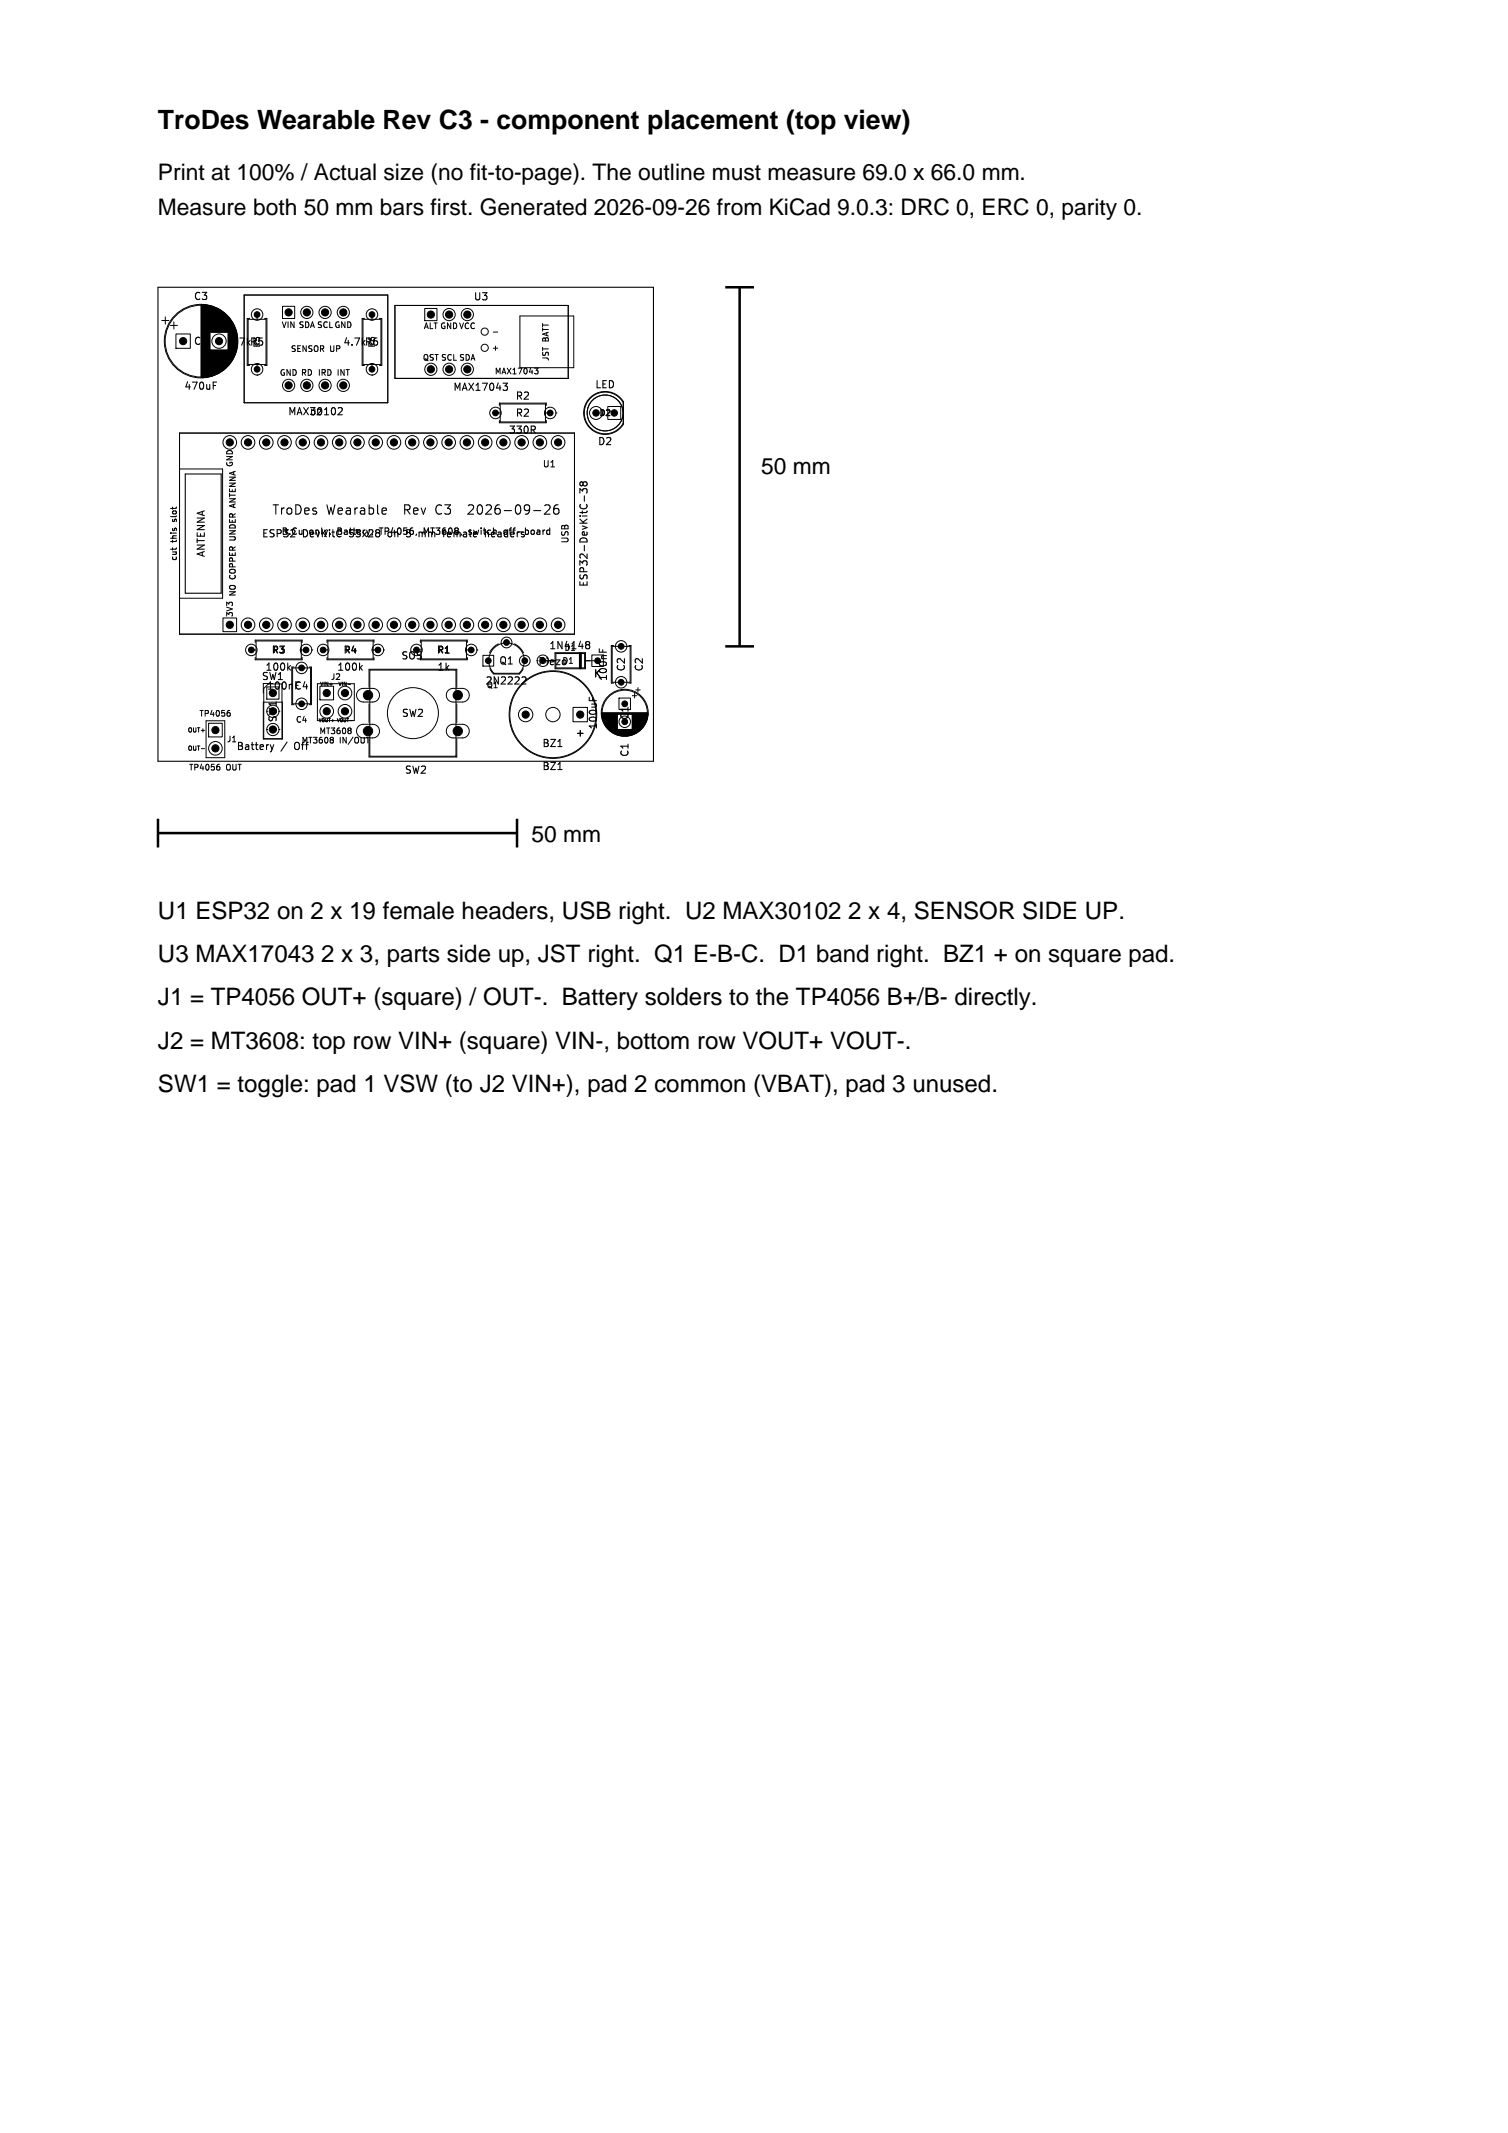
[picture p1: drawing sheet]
<svg xmlns="http://www.w3.org/2000/svg" width="210mm" height="297mm" viewBox="0 0 210 297" stroke-linecap="round" stroke-linejoin="round" font-family="sans-serif">
<g fill="none" stroke="#000" stroke-width=".15">
<path d="M22 40h69v66h-69zM29.7 53.7h.3M29.7 53.2h.5M47.2 56.8h.4l.1 .2-.7 .8h.7M70 53.4h.7l-.4 .3 .3 .1 .1 .4-.2 .2h-.3M74.2 59.8l.3 .5M74.5 59.4v.4M24 76.3v.3M24.6 76.3l-.1 .1M25.8 66h5v16.6h-5zM32.5 70.2v.4M32.8 70.2l-.8 .2 .8 .3"/>
<path d="M52.8 73.5h.5M53.6 70.7l.2 .1v.2l-.6 .2M53.8 71.5l-.2 .1M58.4 74.1h.2l.2 .1M58.8 74.2v.6M58.9 74.1l-.1 .1M59.7 73.5l-.3 .7-.3-.7v.9M65.7 70.3h-.3l-.2 .1M65.9 70.9l-.7 .7h.8M71.2 73.5l-.1 .1M75.9 70.4l.1-.1h.4l.1 .1 .1 .3-.1 .2-.7 .7h.8M77.7 70.3a.51 .51 0 0 0-.6 .6v.4l.1 .2 .4 .1 .2-.1v-.5l-.1-.1-.4-.1-.2 .2"/>
<path d="M80.8 68.7v-.7l.3 .4 .1-.3h.5l.1 .1-.1 .5M81.2 67.3l-.2-.2-.2 .2v.2l.1 .2 .3-.2M81.2 67.3l.2-.2h.3l.1 .2v.2l-.2 .2h-.2l-.2-.2M81.2 67.3v.2M81.4 69v.8M40.2 92.9l.3 .4M40.5 92.7l-.4 .3M50.2 92.9l.3 .4M50.5 92.7l-.4 .3M72.7 94.3l.4-.1 .2 .3-.7 .7h.7M81.6 89.7l.1 .1M81.6 89.4l.3-.1 .2 .1v.2l-.2 .2"/>
<path d="M81.7 89.8h-.1M81.7 89.8h.2M81.9 89.8l.2 .2v.2l-.2 .1h-.3M82.1 97.1v.5M82.5 97.2v.4M83.5 90.3v.5M83.9 90.5v.3M37.6 103.7l.3 .7M37.9 104.4l-.3 .3M38.1 103.7l-.2 .7M77.7 107.2h.6M77.7 104h.6"/>
</g>
<g fill="none" stroke="#000" stroke-width=".14">
<path d="M22.5 44.6h1M23 44.1v1M23.7 45.3h1M24.2 44.8v1M24.5 46.5h2v2h-2zM28 42.4v10.2M28.1 42.4v10.2M28.2 42.4v10.2M28.3 42.4v10.2M28.4 42.4v10.2M28.5 42.4v10.2M28.6 42.4v10.1"/>
<path d="M28.6 42.5v10M28.7 42.5v10M28.8 42.5v10M28.9 42.5v10M29 42.5v10M29.1 42.5v10M29.2 42.6v9.8M29.3 42.6v3.7M29.3 48.7v3.7M29.4 42.6v3.7M29.4 48.7v3.7M29.5 42.6v3.7"/>
<path d="M29.5 48.7v3.7M29.5 48.7v3.6M29.6 42.7v3.6M29.6 48.7v3.6M29.7 42.7v3.6M29.7 48.7v3.6M29.8 42.7v3.6M29.8 48.7v3.6M29.8 42.8v3.5M29.8 48.7v3.5M29.9 42.8v3.5M29.9 48.7v3.5"/>
<path d="M30 42.8v3.5M30 48.7v3.5M30.1 42.9v3.4M30.1 48.7v3.4M30.2 42.9v3.4M30.2 48.7v3.4M30.3 43v3.3M30.3 48.7v3.3M30.4 43v3.3M30.4 48.7v3.3M30.5 43.1v3.2M30.5 48.7v3.2"/>
<path d="M30.6 43.1v3.2M30.6 48.7v3.2M30.6 43.2v3.1M30.6 48.7v3.1M30.7 43.2v3.1M30.7 48.7v3.1M30.8 43.2v3.1M30.8 48.7v3.1M30.8 43.3v3M30.8 48.7v3M30.9 43.3v3M30.9 48.7v3"/>
<path d="M31 43.4v2.9M31 48.7v2.9M31.1 43.4v2.9M31.1 48.7v2.8M31.1 43.5v2.8M31.2 43.5v2.8M31.2 48.7v2.8M31.2 43.6v2.7M31.2 48.7v2.7M31.3 43.6v2.7M31.3 48.7v2.7M31.4 43.7v2.6"/>
<path d="M31.4 48.7v2.6M31.5 43.8v2.5M31.5 48.7v2.5M31.6 43.9v2.4M31.6 48.7v2.4M31.7 44v2.3M31.7 48.7v2.3M31.8 44.1v6.8M31.8 44.2v6.6M31.9 44.2v6.6M32 44.3v6.4M32 44.4v6.2"/>
<path d="M32.1 44.4v6.2M32.1 44.5v6M32.2 44.6v5.8M32.2 44.7v5.6M32.3 44.7v5.6M32.3 44.8v5.4M32.4 44.9v5.2M32.4 45v5M32.5 45.1v4.8M32.6 45.2v4.6M32.6 45.3v4.4M32.6 45.4v4.2"/>
<path d="M32.7 45.5v4M32.7 45.6v3.8M32.8 45.7v3.6M32.8 45.8v3.4M32.8 45.9v3.2M32.9 46v3M32.9 46.1v2.8M33 46.3v2.4M33 46.4v2.2M33 46.6v1.8M34 41.1h20v15h-20zM34.6 44.5h2.5v6.3h-2.5z"/>
<path d="M34.8 44.3h-.4v6.6h.4M35.8 50.6h.1M35.8 52.2h.1M35.8 43.8v.7M35.8 50.8v.6M35.8 50.6a.8 .8 0 0 0-.8 .8 .8 .8 0 0 0 .8 .8M35.8 50.6a.8 .8 0 0 1 .8 .8 .8 .8 0 0 1-.8 .8M36.8 44.3h.4v6.6h-.4M39.3 42.6h1.7v1.7h-1.7zM50.6 44.5h2.5v6.3h-2.5zM50.8 44.3h-.4v6.6h.4M51.8 50.6h.1"/>
<path d="M51.8 52.2h.1M51.8 43.8v.7M51.8 50.8v.6M51.8 50.6a.8 .8 0 0 0-.8 .8 .8 .8 0 0 0 .8 .8M51.8 50.6a.8 .8 0 0 1 .8 .8 .8 .8 0 0 1-.8 .8M52.8 44.3h.4v6.6h-.4M55 42.5h24.1v10.2h-24.1zM59.2 42.9h1.7v1.7h-1.7zM68.7 46.2h.6M69 57.5h.7M69.5 56.5v-.4h6.6v.4M69.5 58.5v.4h6.6v-.4"/>
<path d="M69.7 56.2h6.3v2.5h-6.3zM72.4 44h7.5v7.2h-7.5zM74.4 51.3h.5l-.2 .3h.2v.3l-.1 .2h-.2M75.8 57.5h.1M75.8 57.5a.8 .8 0 0 0 .8 .8 .8 .8 0 0 0 .8-.8M75.8 57.5a.8 .8 0 0 1 .8-.8 .8 .8 0 0 1 .8 .8M76 57.5h.6M77.4 57.5h.1M82.1 55.4a2.99 2.99 0 0 1 4.7 .6v3a2.99 2.99 0 0 1-4.4 .9 2.99 2.99 0 0 1-.3-4.5zM82.2 55.5a2.9 2.9 0 0 1 4.6 .5v3a2.9 2.9 0 0 1-4.3 .8 2.9 2.9 0 0 1-.3-4.3zM84.6 56.6h1.8v1.8h-1.8zM25 60.3h55v28h-55z"/>
<path d="M25 65.3h6v18h-6M31.1 86h1.9v1.9h-1.9zM31.8 99.2l.3 .2-.1 .2-.2 .1M31.8 98.9h.2M35 90.5h.7M35.5 89.5v-.4h6.6v.4M35.5 91.5v.4h6.6v-.4M35.7 89.2h6.3v2.5h-6.3zM36.7 95.2v1.3M36.7 97.8h2.6v5.1h-2.6zM37.2 95.6h1.7v1.7h-1.7zM37.2 99h.1"/>
<path d="M39.3 95.2v7.6h-2.6v-6.9M40.8 93h2.5v5h-2.5zM40.9 92.9h-.3v5.2h.3M41.8 90.5a.8 .8 0 0 0 .8 .8 .8 .8 0 0 0 .8-.8M41.8 90.5a.8 .8 0 0 1 .8-.8 .8 .8 0 0 1 .8 .8M41.8 90.5h.1M42 90.5h.6M43.1 92.9h.3v5.2h-.3M43.4 90.5h.1M44.2 95.2h5.1v5.1h-5.1zM44.6 95.5h1.9v1.9h-1.9zM45 90.5h.7"/>
<path d="M45.5 89.5v-.4h6.6v.4M45.5 91.5v.4h6.6v-.4M45.7 89.2h6.3v2.5h-6.3zM48.4 95.3h.4M49.9 96.1l.5-.2h1.5a.95 .95 0 0 1 1 .9 .95 .95 0 0 1-1 .9h-1.3a.95 .95 0 0 1-.9-.5 .95 .95 0 0 1 .2-1.1zM51.4 95.7v-2.5h12.2v2.5M51.4 98v2.6M51.5 93.3h12v12h-12zM51.8 90.5a.8 .8 0 0 0 .8 .8 .8 .8 0 0 0 .8-.8M51.8 90.5a.8 .8 0 0 1 .8-.8 .8 .8 0 0 1 .8 .8M51.8 90.5h.1M52 90.5h.6"/>
<path d="M53.4 90.5h.1M58 90.5h.7M58.5 89.5v-.4h6.6v.4M58.7 89.2h6.3v2.5h-6.3zM62.4 96.1l.5-.2h1.5a.95 .95 0 0 1 .9 .9 .95 .95 0 0 1-.9 .9h-1.3a.95 .95 0 0 1-.9-.5 .95 .95 0 0 1 .2-1.1zM63.6 98v2.6M64.8 90.5h.1M64.8 90.5a.8 .8 0 0 0 .8 .8 .8 .8 0 0 0 .8-.8M64.8 90.5a.8 .8 0 0 1 .8-.8 .8 .8 0 0 1 .8 .8M65 90.5h.6M65.1 91.5v.4h-6.6M66.4 90.5h.1"/>
<path d="M67.3 91.2h1.5v1.5h-1.5zM68.2 93.1l.5 .8 3.6-.1 .6-.7M68.8 90.2a2.48 2.48 0 0 1 3.5 0 2.48 2.48 0 0 1 0 3.5l-3.5 .1a2.48 2.48 0 0 1 0-3.6zM69.4 89.6a2.61 2.61 0 0 0-1.2 1.3M71.6 89.6a2.6 2.6 0 0 1 1.3 1.3M74.8 92a.8 .8 0 0 1 .8-.8 .8 .8 0 0 1 .8 .8M77.3 90.9h4.2v2.2h-4.2zM77.4 91h4v2h-4zM79.8 98.5h2v2h-2zM80.7 90.9v2.2M80.8 90.9v2.2M80.9 91v2"/>
<path d="M80.9 90.9v2.2M81.4 92h1.8M82.4 91.2h1.6v1.6h-1.6zM83.8 99.2h6.4M83.8 99.3h6.4M83.8 99.4h6.4M83.8 99.5h2.2M83.8 99.6h2.2M83.8 99.7h2.2M83.8 99.8h2.2M83.8 99.9h2.2M83.9 100h2.1"/>
<path d="M85.3 90h2.5v5h-2.5zM85.4 89.9h-.3v5.2h.3M86.2 97.2h1.6v1.6h-1.6zM87.6 89.9h.3v5.2h-.3M88 99.5h2.2M88 99.6h2.2M88 99.7h2.2M88 99.8h2.2M88 99.9h2.2M88 100h2.2M88.1 96.9h.6M88.4 96.6v.6"/>
<path d="M88.5 96.1h.7M88.8 95.7v.7M28 104.2h.5M28.7 100.4h2.6v5.1h-2.6zM29.1 100.7h1.9v1.9h-1.9zM30.3 106.7l.3 .2v.2l-.3 .1M30.4 106.4h.2M37.2 101.6h.1M37.2 101.6a.85 .85 0 0 0 .8 .8 .85 .85 0 0 0 .8-.8M37.2 101.6a.85 .85 0 0 1 .8-.9 .85 .85 0 0 1 .8 .9M38.9 101.6h.1M46.4 102.7v.2l-.1 .1 .1 .3-.1 .2"/>
<path d="M48.8 101.4l.1 .1-.1 .2 .1 .3-.1 .2M49.9 101.1l.5-.2h1.5a.95 .95 0 0 1 1 .9 .95 .95 0 0 1-1 .9h-1.3a.95 .95 0 0 1-.9-.5 .95 .95 0 0 1 .2-1.1zM51 102.7h.5M51.4 102.9v2.5h12.2v-2.5M62.4 101.1l.5-.2h1.5a.95 .95 0 0 1 .9 .9 .95 .95 0 0 1-.9 .9h-1.3a.95 .95 0 0 1-.9-.5 .95 .95 0 0 1 .2-1.1zM83.9 100.1h2.1M83.9 100.2h2.1M83.9 100.3h2.1M84 100.3h2M84 100.4h2M84 100.5h2M84 100.6h2"/>
<path d="M84.1 100.6h1.9M84.1 100.7h1.9M84.1 100.8h1.9M84.2 100.8h1.8M84.2 100.9h1.8M84.3 101h1.7M84.3 101.1h1.7M84.4 101.1h1.6M84.4 101.2h1.6M84.5 101.3h1.5M84.6 101.4h1.4M84.6 101.5h1.4"/>
<path d="M84.7 101.5h1.3M84.7 101.6h4.6M84.8 101.6h4.4M84.8 101.7h4.4M84.9 101.7h4.2M85 101.8h4M85.1 101.9h3.8M85.2 101.9h3.6M85.2 102h3.6M85.3 102h3.4M85.4 102.1h3.3M85.4 102.1h3.2"/>
<path d="M85.5 102.1h3M85.6 102.2h2.8M85.7 102.2h2.7M85.7 102.3h2.6M85.8 102.3h2.4M85.9 102.3h2.2M86.1 102.4h1.8M86.2 102.4h1.6M86.4 102.5h1.2M86.6 102.5h.8M88 100h2.1M88 100.1h2.1"/>
<path d="M88 100.2h2.1M88 100.3h2.1M88 100.3h2M88 100.4h2M88 100.5h2M88 100.6h2M88 100.6h1.9M88 100.7h1.9M88 100.8h1.9M88 100.8h1.8M88 100.9h1.8M88 101h1.7"/>
<path d="M88 101.1h1.7M88 101.1h1.6M88 101.2h1.6M88 101.3h1.5M88 101.4h1.5M88 101.4h1.4M88 101.5h1.4M88 101.5h1.3"/>
<circle cx="28" cy="47.5" r="5.1"/>
<circle cx="28" cy="47.5" r="5"/>
<circle cx="30.5" cy="47.5" r="1"/>
<circle cx="35.8" cy="43.8" r=".8"/>
<circle cx="40.2" cy="53.7" r=".85"/>
<circle cx="42.7" cy="53.7" r=".85"/>
<circle cx="42.7" cy="43.5" r=".85"/>
<circle cx="45.3" cy="43.5" r=".85"/>
<circle cx="45.3" cy="53.7" r=".85"/>
<circle cx="47.8" cy="53.7" r=".85"/>
<circle cx="47.8" cy="43.5" r=".85"/>
<circle cx="51.8" cy="43.8" r=".8"/>
<circle cx="60" cy="51.4" r=".85"/>
<circle cx="62.5" cy="43.8" r=".85"/>
<circle cx="62.5" cy="51.4" r=".85"/>
<circle cx="65.1" cy="43.8" r=".85"/>
<circle cx="65.1" cy="51.4" r=".85"/>
<circle cx="67.5" cy="48.4" r=".5"/>
<circle cx="67.5" cy="46.2" r=".5"/>
<circle cx="69" cy="57.5" r=".8"/>
<circle cx="83" cy="57.5" r=".9"/>
<circle cx="84.3" cy="57.5" r="2.5"/>
<circle cx="32" cy="61.6" r=".95"/>
<circle cx="34.5" cy="61.6" r=".95"/>
<circle cx="37.1" cy="61.6" r=".95"/>
<circle cx="39.6" cy="61.6" r=".95"/>
<circle cx="42.2" cy="61.6" r=".95"/>
<circle cx="44.7" cy="61.6" r=".95"/>
<circle cx="47.2" cy="61.6" r=".95"/>
<circle cx="49.8" cy="61.6" r=".95"/>
<circle cx="52.3" cy="61.6" r=".95"/>
<circle cx="54.9" cy="61.6" r=".95"/>
<circle cx="57.4" cy="61.6" r=".95"/>
<circle cx="59.9" cy="61.6" r=".95"/>
<circle cx="62.5" cy="61.6" r=".95"/>
<circle cx="65" cy="61.6" r=".95"/>
<circle cx="67.6" cy="61.6" r=".95"/>
<circle cx="70.1" cy="61.6" r=".95"/>
<circle cx="72.6" cy="61.6" r=".95"/>
<circle cx="75.2" cy="61.6" r=".95"/>
<circle cx="77.7" cy="61.6" r=".95"/>
<circle cx="34.5" cy="87" r=".95"/>
<circle cx="35" cy="90.5" r=".8"/>
<circle cx="37.1" cy="87" r=".95"/>
<circle cx="38" cy="99" r=".85"/>
<circle cx="39.6" cy="87" r=".95"/>
<circle cx="42" cy="98" r=".8"/>
<circle cx="42" cy="93" r=".8"/>
<circle cx="42.2" cy="87" r=".95"/>
<circle cx="44.7" cy="87" r=".95"/>
<circle cx="45" cy="90.5" r=".8"/>
<circle cx="45.5" cy="99" r=".95"/>
<circle cx="47.2" cy="87" r=".95"/>
<circle cx="48" cy="96.5" r=".95"/>
<circle cx="48" cy="99" r=".95"/>
<circle cx="49.8" cy="87" r=".95"/>
<circle cx="52.3" cy="87" r=".95"/>
<circle cx="54.9" cy="87" r=".95"/>
<circle cx="57.4" cy="87" r=".95"/>
<circle cx="57.5" cy="99.3" r="3.6"/>
<circle cx="58" cy="90.5" r=".8"/>
<circle cx="59.9" cy="87" r=".95"/>
<circle cx="62.5" cy="87" r=".95"/>
<circle cx="65" cy="87" r=".95"/>
<circle cx="67.6" cy="87" r=".95"/>
<circle cx="70.1" cy="87" r=".95"/>
<circle cx="70.5" cy="89.5" r=".75"/>
<circle cx="72.6" cy="87" r=".95"/>
<circle cx="73.1" cy="92" r=".75"/>
<circle cx="73.2" cy="99.5" r="1"/>
<circle cx="75.2" cy="87" r=".95"/>
<circle cx="77" cy="99.5" r="6"/>
<circle cx="77" cy="99.5" r="6.1"/>
<circle cx="77" cy="99.5" r="1"/>
<circle cx="77.7" cy="87" r=".95"/>
<circle cx="86.5" cy="90" r=".8"/>
<circle cx="86.5" cy="95" r=".8"/>
<circle cx="87" cy="99.2" r="3.3"/>
<circle cx="87" cy="99.2" r="3.1"/>
<circle cx="30" cy="104.2" r=".95"/>
<circle cx="87" cy="100.5" r=".8"/>
</g>
<g fill="#000" stroke="#000" stroke-width=".14">
<circle cx="25.5" cy="47.5" r=".5"/>
<circle cx="30.5" cy="47.5" r=".5"/>
<circle cx="35.8" cy="51.4" r=".4"/>
<circle cx="35.8" cy="43.8" r=".4"/>
<circle cx="40.2" cy="43.5" r=".5"/>
<circle cx="40.2" cy="53.7" r=".5"/>
<circle cx="42.7" cy="43.5" r=".5"/>
<circle cx="42.7" cy="53.7" r=".5"/>
<circle cx="45.3" cy="43.5" r=".5"/>
<circle cx="45.3" cy="53.7" r=".5"/>
<circle cx="47.8" cy="53.7" r=".5"/>
<circle cx="47.8" cy="43.5" r=".5"/>
<circle cx="51.8" cy="43.8" r=".4"/>
<circle cx="51.8" cy="51.4" r=".4"/>
<circle cx="60" cy="51.4" r=".5"/>
<circle cx="60" cy="43.8" r=".5"/>
<circle cx="62.5" cy="43.8" r=".5"/>
<circle cx="62.5" cy="51.4" r=".5"/>
<circle cx="65.1" cy="51.4" r=".5"/>
<circle cx="65.1" cy="43.8" r=".5"/>
<circle cx="69" cy="57.5" r=".4"/>
<circle cx="76.6" cy="57.5" r=".4"/>
<circle cx="83" cy="57.5" r=".45"/>
<circle cx="85.5" cy="57.5" r=".45"/>
<circle cx="32" cy="61.6" r=".5"/>
<circle cx="34.5" cy="61.6" r=".5"/>
<circle cx="37.1" cy="61.6" r=".5"/>
<circle cx="39.6" cy="61.6" r=".5"/>
<circle cx="42.2" cy="61.6" r=".5"/>
<circle cx="44.7" cy="61.6" r=".5"/>
<circle cx="47.2" cy="61.6" r=".5"/>
<circle cx="49.8" cy="61.6" r=".5"/>
<circle cx="52.3" cy="61.6" r=".5"/>
<circle cx="54.9" cy="61.6" r=".5"/>
<circle cx="57.4" cy="61.6" r=".5"/>
<circle cx="59.9" cy="61.6" r=".5"/>
<circle cx="62.5" cy="61.6" r=".5"/>
<circle cx="65" cy="61.6" r=".5"/>
<circle cx="67.6" cy="61.6" r=".5"/>
<circle cx="70.1" cy="61.6" r=".5"/>
<circle cx="72.6" cy="61.6" r=".5"/>
<circle cx="75.2" cy="61.6" r=".5"/>
<circle cx="77.7" cy="61.6" r=".5"/>
<circle cx="32" cy="87" r=".5"/>
<circle cx="34.5" cy="87" r=".5"/>
<circle cx="35" cy="90.5" r=".4"/>
<circle cx="37.1" cy="87" r=".5"/>
<circle cx="38" cy="96.5" r=".5"/>
<circle cx="39.6" cy="87" r=".5"/>
<circle cx="42" cy="98" r=".4"/>
<circle cx="42" cy="93" r=".4"/>
<circle cx="42.2" cy="87" r=".5"/>
<circle cx="42.6" cy="90.5" r=".4"/>
<circle cx="44.7" cy="87" r=".5"/>
<circle cx="45" cy="90.5" r=".4"/>
<circle cx="45.5" cy="99" r=".5"/>
<circle cx="45.5" cy="96.5" r=".5"/>
<circle cx="47.2" cy="87" r=".5"/>
<circle cx="48" cy="99" r=".5"/>
<circle cx="48" cy="96.5" r=".5"/>
<circle cx="49.8" cy="87" r=".5"/>
<circle cx="51.2" cy="96.8" r=".65"/>
<circle cx="52.3" cy="87" r=".5"/>
<circle cx="52.6" cy="90.5" r=".4"/>
<circle cx="54.9" cy="87" r=".5"/>
<circle cx="57.4" cy="87" r=".5"/>
<circle cx="58" cy="90.5" r=".4"/>
<circle cx="59.9" cy="87" r=".5"/>
<circle cx="62.5" cy="87" r=".5"/>
<circle cx="63.7" cy="96.8" r=".65"/>
<circle cx="65" cy="87" r=".5"/>
<circle cx="65.6" cy="90.5" r=".4"/>
<circle cx="67.6" cy="87" r=".5"/>
<circle cx="68" cy="92" r=".4"/>
<circle cx="70.1" cy="87" r=".5"/>
<circle cx="70.5" cy="89.5" r=".4"/>
<circle cx="72.6" cy="87" r=".5"/>
<circle cx="73.1" cy="92" r=".4"/>
<circle cx="73.2" cy="99.5" r=".5"/>
<circle cx="75.2" cy="87" r=".5"/>
<circle cx="77.7" cy="87" r=".5"/>
<circle cx="80.8" cy="99.5" r=".5"/>
<circle cx="83.2" cy="92" r=".4"/>
<circle cx="86.5" cy="90" r=".4"/>
<circle cx="86.5" cy="95" r=".4"/>
<circle cx="87" cy="98" r=".4"/>
<circle cx="30" cy="104.2" r=".5"/>
<circle cx="30" cy="101.7" r=".5"/>
<circle cx="38" cy="101.6" r=".5"/>
<circle cx="51.2" cy="101.8" r=".65"/>
<circle cx="63.7" cy="101.8" r=".65"/>
<circle cx="87" cy="100.5" r=".4"/>
</g>
<path d="M101 40h4M103 40v50M101 90h4M22 116h50M22 114v4M72 114v4" fill="none" stroke="#000" stroke-width=".35"/>
<text font-size="3.7" x="22" y="18">TroDes Wearable Rev C3 - component placement (top view)</text>
<g font-size="3.4">
<text x="22" y="128">U1 ESP32 on 2 x 19 female headers, USB right. U2 MAX30102 2 x 4, SENSOR SIDE UP.</text>
<text x="22" y="134">U3 MAX17043 2 x 3, parts side up, JST right. Q1 E-B-C. D1 band right. BZ1 + on square pad.</text>
<text x="22" y="140">J1 = TP4056 OUT+ (square) / OUT-. Battery solders to the TP4056 B+/B- directly.</text>
<text x="22" y="146">J2 = MT3608: top row VIN+ (square) VIN-, bottom row VOUT+ VOUT-.</text>
<text x="22" y="152">SW1 = toggle: pad 1 VSW (to J2 VIN+), pad 2 common (VBAT), pad 3 unused.</text>
</g>
<g font-size="3.2">
<text x="22" y="25">Print at 100% / Actual size (no fit-to-page). The outline must measure 69.0 x 66.0 mm.</text>
<text x="22" y="30">Measure both 50 mm bars first. Generated 2026-09-26 from KiCad 9.0.3: DRC 0, ERC 0, parity 0.</text>
<text x="106" y="66">50 mm</text>
<text x="74" y="117.2">50 mm</text>
</g>
<g font-size="1.8">
<text x="37.8" y="71.9">TroDes</text>
<text x="45.4" y="71.9">Wearable</text>
<text x="56.5" y="71.9">Rev</text>
<text x="61.1" y="71.9">C3</text>
<text x="66" y="71.9">2026-09-26</text>
</g>
<g font-size="1.4">
<text x="26.9" y="42">C3</text>
<text x="65.9" y="42">U3</text>
<text x="26.9" y="48.2">C3</text>
<text x="31.7" y="48.3">4.7k</text>
<text x="34.7" y="48.3">R5</text>
<text x="47.7" y="48.3">4.7k</text>
<text x="50.7" y="48.3">R6</text>
<text x="25.6" y="54.5">470uF</text>
<text x="40" y="58">MAX30102</text>
<text x="63" y="54.6">MAX17043</text>
<text x="71.7" y="55.9">R2</text>
<text x="71.7" y="58.2">R2</text>
<text x="82.8" y="54.3">LED</text>
<text x="70.8" y="60.6">330R</text>
<text x="83.2" y="62.2">D2</text>
<text x="28.7" y="77.7" transform="rotate(-90 28.7 77.7)">ANTENNA</text>
<text x="36.4" y="75">ESP32</text>
<text x="42.2" y="75">DevKitC</text>
<text x="48.8" y="75">55x28</text>
<text x="54.5" y="75">on</text>
<text x="57.3" y="75">5</text>
<text x="59.2" y="75">mm</text>
<text x="62.9" y="75">female</text>
<text x="69" y="75">headers</text>
<text x="82" y="81.8" transform="rotate(-90 82 81.8)">ESP32-DevKitC-38</text>
<text x="36.4" y="94.9">SW1</text>
<text x="36.9" y="93.6">100k</text>
<text x="37.7" y="91.2">R3</text>
<text x="46.9" y="93.6">100k</text>
<text x="47.7" y="91.2">R4</text>
<text x="55.8" y="92">SOS</text>
<text x="60.7" y="91.2">R1</text>
<text x="60.8" y="93.6">1k</text>
<text x="67.5" y="95.5">2N2222</text>
<text x="69.4" y="92.7">Q1</text>
<text x="74.9" y="92.8">Piezo</text>
<text x="76.4" y="90.6">1N4148</text>
<text x="82.6" y="94.5">K</text>
<text x="84.7" y="94.9" transform="rotate(-90 84.7 94.9)">100nF</text>
<text x="87.2" y="93.6" transform="rotate(-90 87.2 93.6)">C2</text>
<text x="89.7" y="93.6" transform="rotate(-90 89.7 93.6)">C2</text>
<text x="37.1" y="96.2">100nF</text>
<text x="38.7" y="100.7" transform="rotate(-90 38.7 100.7)">SW1</text>
<text x="40.9" y="96.2">C4</text>
<text x="55.9" y="100">SW2</text>
<text x="83.3" y="101.7" transform="rotate(-90 83.3 101.7)">100uF</text>
<text x="87.7" y="100.4" transform="rotate(-90 87.7 100.4)">C1</text>
<text x="32.9" y="104.6">Battery</text>
<text x="39.1" y="104.6">/</text>
<text x="41.2" y="104.6">Off</text>
<text x="56.3" y="107.9">SW2</text>
<text x="75.4" y="107.4">BZ1</text>
<text x="75.4" y="104.2">BZ1</text>
<text x="80.1" y="102.8">+</text>
<text x="87.7" y="105.5" transform="rotate(-90 87.7 105.5)">C1</text>
</g>
<g font-size="1.3">
<text x="75.5" y="65.2">U1</text>
<text x="39.1" y="74.7">B.Cu</text>
<text x="43.1" y="74.7">only.</text>
<text x="47.3" y="74.7">Battery,</text>
<text x="53.4" y="74.7">TP4056,</text>
<text x="59.8" y="74.7">MT3608,</text>
<text x="66.3" y="74.7">switch</text>
<text x="71.5" y="74.7">off-board</text>
<text x="79.4" y="75.8" transform="rotate(-90 79.4 75.8)">USB</text>
</g>
<g font-size="1.1">
<text x="39.1" y="45.8">VIN SDA SCL GND</text>
<text x="58.9" y="46">ALT GNDVCC</text>
<text x="76.6" y="47.6" transform="rotate(-90 76.6 47.6)">BATT</text>
<text x="36.4" y="48.5" transform="rotate(-90 36.4 48.5)">R5</text>
<text x="38.9" y="52.5">GND RD IRD INT</text>
<text x="40.4" y="49.2">SENSOR</text>
<text x="45.9" y="49.2">UP</text>
<text x="52.4" y="48.5" transform="rotate(-90 52.4 48.5)">R6</text>
<text x="58.8" y="50.4">QST SCL SDA</text>
<text x="68.4" y="49">+</text>
<text x="68.8" y="52.3">MAX17043</text>
<text x="76.6" y="50.4" transform="rotate(-90 76.6 50.4)">JST</text>
<text x="43.1" y="58">U2</text>
<text x="83.3" y="58.2">D2</text>
<text x="32.6" y="65.1" transform="rotate(-90 32.6 65.1)">GND</text>
<text x="33" y="70.1" transform="rotate(-90 33 70.1)">ANTENNA</text>
<text x="24.8" y="75.5" transform="rotate(-90 24.8 75.5)">this</text>
<text x="24.8" y="72.3" transform="rotate(-90 24.8 72.3)">slot</text>
<text x="33" y="75" transform="rotate(-90 33 75)">UNDER</text>
<text x="24.8" y="78.2" transform="rotate(-90 24.8 78.2)">cut</text>
<text x="33" y="83.2" transform="rotate(-90 33 83.2)">NO</text>
<text x="33" y="80.6" transform="rotate(-90 33 80.6)">COPPER</text>
<text x="32.6" y="86" transform="rotate(-90 32.6 86)">3V3</text>
<text x="46" y="94.8">J2</text>
<text x="67.7" y="96">Q1</text>
<text x="78.2" y="92.6">D1</text>
<text x="78.5" y="90.8">D1</text>
<text x="27.7" y="99.9">TP4056</text>
<text x="41.1" y="100.8">C4</text>
<text x="26.2" y="107.4">TP4056</text>
<text x="31.5" y="107.4">OUT</text>
<text x="31.5" y="103.5">J1</text>
<text x="41.9" y="103.7">MT3608</text>
<text x="44.4" y="102.4">MT3608</text>
<text x="47.3" y="103.7">IN/OUT</text>
</g>
<g font-size=".8">
<text x="26.1" y="102.1">OUT+</text>
<text x="26.1" y="104.6">OUT-</text>
</g>
<g font-size=".7">
<text x="44.5" y="95.6">VIN+</text>
<text x="47.1" y="95.6">VIN-</text>
</g>
<text font-size=".6" x="44.3" y="100.6">VOUT+ VOUT-</text>
</svg>
